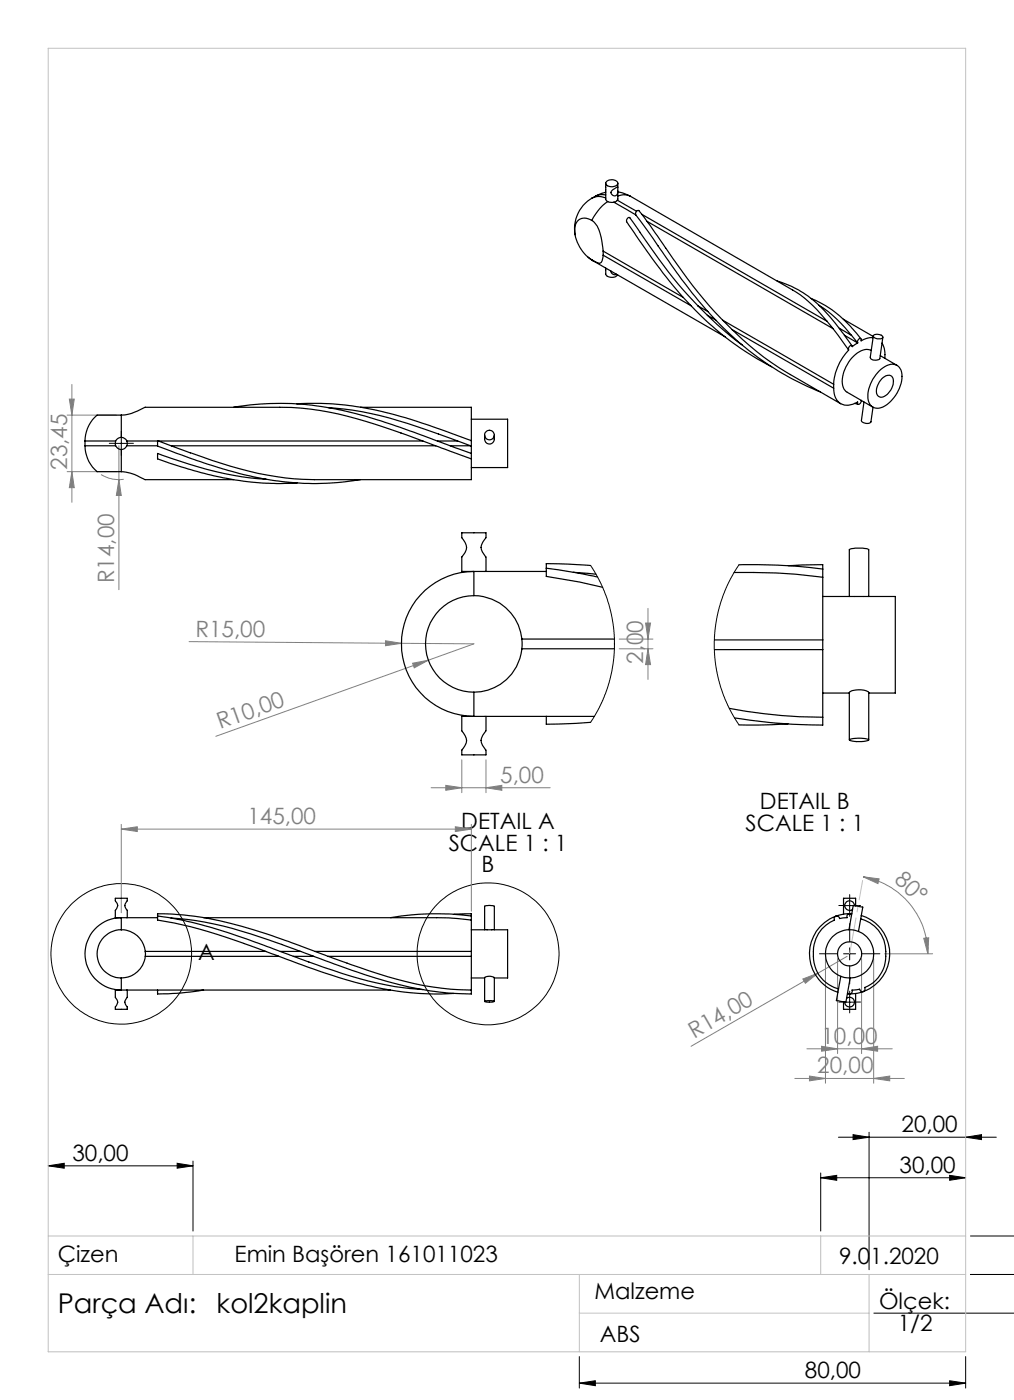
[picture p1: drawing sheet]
<svg xmlns="http://www.w3.org/2000/svg" width="210mm" height="290mm" viewBox="0 0 210 290" stroke-linecap="round" stroke-linejoin="round" font-family="sans-serif">
<g fill="none" stroke="#000" stroke-width=".21">
<path d="M23.9 91.8h2.5M25.1 90.6v2.5M174.7 197.6h2.5M174.7 187.6h2.5M176 186.3v2.5M176 196.3v2.5M174.7 207.6h2.5M176 206.3v2.5M173.6 235.6h32.7M176.7 235l3.3 .6-3.3 .5zM180 234.5v28.5M200 235.6l3.3-.6v1.1z"/>
<path d="M10 241.5l3.3-.5v1zM10 241.5h30M36.7 241l3.3 .5-3.3 .5zM40 240.5v14.5M170 244l3.3-.5v1zM170 243v12M170 244h30M196.7 243.5l3.3 .5-3.3 .5zM201 256h9.1M181 272h29.1M201 264h9.1M120 286.5l3.3-.5v1z"/>
<path d="M120 281v6.5M120 286.5h80M196.7 286l3.3 .5-3.3 .5zM200 281v6.5"/>
<circle cx="25.1" cy="197.6" r="14.6"/>
<circle cx="101.1" cy="197.6" r="14.7"/>
</g>
<g fill="none" stroke="#808080" stroke-width=".21">
<path d="M14.9 79.6v24.5M13.9 97.7h10.2M13.9 86h10.2M14.4 82.7h1l-.5 3.3zM14.9 97.7l.5 3.3h-1zM20.9 98.3a7.3 7.3 0 0 0 4.7 1M24.6 99.4l.5 3.2h-1zM24.6 92.3v29.8M39.2 132.9l58.9 .5-9.4 3.4M79.8 132.7l3.3 .6-3.3 .5zM85.4 137.4l3.3-.6-2.9 1.5zM88.7 136.8l-44 15.7"/>
<path d="M128.2 132.4h7M128.2 134.4h7M133.7 129.1h1l-.5 3.3zM134.2 134.4l.5 3.3h-1zM134.2 126v14.7M95.6 157.4v6.8M100.6 157.4v6.8M25.1 171.7l3.3-.4v.9zM25.1 170.8v18.3M25.1 171.7h72.5M89.3 163.2h24.6M92.3 162.7l3.3 .5-3.3 .5z"/>
<path d="M94.3 171.3l3.3 .4-3.3 .5zM97.6 170.8v18M100.6 163.2l3.3-.5v1zM171 198.6v25.8M173.5 198.6v19.6M175.4 198.1l-6 3.5M178.4 198.6v19.6M178.8 181.6l3.3 .4-.3 1zM178.8 181.6a16.2 16.2 0 0 1 13.4 16M180.9 198.6v25.8M183.2 197.6h9.9M191.3 194.4l1-.1-.1 3.3z"/>
<path d="M166.3 202.8l3.1-1.2-2.6 2.1zM167.1 217.3h17.7M169.4 201.6l-26.3 15.1M170.1 216.7l3.4 .6-3.4 .5zM178.4 217.3l3.4-.6v1.1zM164.6 223.4h22.7M167.6 222.9l3.4 .5-3.4 .5zM180.9 223.4l3.4-.5v1z"/>
</g>
<g fill="none" stroke="#000" stroke-width=".21" stroke-dasharray="15.2 1.3 1.3 1.3">
<path d="M23.9 91.8h-1.3M25.1 90.6v-1.3M25.1 93.1v1.2M26.4 91.8h1.2M173.5 197.6h-3.8M174.7 187.6h-1M176 195.1v-3.8M176 186.3v-1M176 188.8v1M177.2 187.6h1M178.5 197.6h3.7M174.7 207.6h-1"/>
<path d="M176 200.1v3.7M176 206.3v-1M176 208.8v1M177.2 207.6h1"/>
</g>
<path d="M176 197.6l2.6-15.2" fill="none" stroke="#c0c0c0" stroke-width=".21" stroke-dasharray="15.2 1.3 1.3 1.3" stroke-dashoffset="7.7"/>
<path d="M10 10h190v270h-190zM10 256h190M40 256v8M170 256v8M10 264h190M120 264v16M120 272h60M180 264v16" fill="none" stroke="#c0c0c0" stroke-width=".21"/>
<g fill="#000">
<path d="M36.7 241l3.3 .5-3.3 .5zM10 241.5l3.3-.5v1z"/>
<path d="M120 286.5l3.3-.5v1zM196.7 286l3.3 .5-3.3 .5zM170 244l3.3-.5v1zM196.7 243.5l3.3 .5-3.3 .5zM176.7 235l3.3 .6-3.3 .5zM200 235.6l3.3-.6v1.1z"/>
</g>
<g fill="#808080">
<path d="M79.8 132.7l3.3 .6-3.3 .5z"/>
<path d="M85.4 137.4l3.3-.6-2.9 1.5z"/>
<path d="M166.3 202.8l3.1-1.2-2.6 2.1z"/>
<path d="M24.6 99.4l.5 3.2h-1z"/>
<path d="M191.3 194.4l1-.1-.1 3.3zM178.8 181.6l3.3 .4-.3 1z"/>
<path d="M100.6 163.2l3.3-.5v1zM92.3 162.7l3.3 .5-3.3 .5z"/>
<path d="M25.1 171.7l3.3-.4v.9zM94.3 171.3l3.3 .4-3.3 .5zM170.1 216.7l3.4 .6-3.4 .5zM178.4 217.3l3.4-.6v1.1zM167.6 222.9l3.4 .5-3.4 .5zM180.9 223.4l3.4-.5v1z"/>
<path d="M14.9 97.7l.5 3.3h-1zM14.4 82.7h1l-.5 3.3z"/>
<path d="M133.7 129.1h1l-.5 3.3zM134.2 134.4l.5 3.3h-1z"/>
</g>
<g fill="none" stroke="#000" stroke-width=".25">
<path d="M125.4 39.8l-2.1 .9M125.4 37.9v3.3a1.23 1.23 0 0 0 1.7 .7M125.7 37.6a1.51 1.51 0 0 1 2.3 .4 1.47 1.47 0 0 1-2.6 0zM126.8 39.5l1-.7 .1-.1 .1 .3a1.25 1.25 0 0 1-.7 1.6 .66 .66 0 0 1-.7-.4 .66 .66 0 0 1 .2-.7zM128 39.8l.9 .2 1.7 .7 33.6 19.4a26 26 0 0 1 7.1 6.5M128 39.6l-.2 1.9M128 37.9v.9M121.8 53.3l1 .7M122.6 45.7a6.6 6.6 0 0 1 2.1 4.9l.2 1.4M122.6 45.7a2.15 2.15 0 0 0-2.5-.3 2.15 2.15 0 0 0-1.1 2.3 7.8 7.8 0 0 0 3.6 6.1M122.6 53.8l.2 .2M122.6 41a7.4 7.4 0 0 0-3.5 7.6"/>
<path d="M122.8 54l27.4 15.8M123.3 40.7l-.7 .3M124.9 52.9a1.58 1.58 0 0 1-.7 1.6l-1.6-.7M124.9 52v.9M124.9 52l16.6 9.6M124.9 52.9l18.2 10.4M125.4 55.5v1.2a1.46 1.46 0 0 0 2.2 .5l.3-.3M125.4 41a3.2 3.2 0 0 0-2.8 0M125.4 40.4l-1.2-.1-.9 .4M125.9 41.8a10 10 0 0 0-3.3 3.9M126.5 56.1a.72 .72 0 0 0 1.1 .7M127.1 41.9l4.6 2.6"/>
<path d="M127.8 41.5l-.7 .4M127.8 41.5l4 2.3M128 40.6h.1a2.86 2.86 0 0 1 2.5 .1M131.7 44.5a.62 .62 0 0 1 .6-.8l2.3 2.9 3.3 4.8M131.7 44.5l4.6 6.4M132.5 48.1l-2-3a.56 .56 0 0 0-.7 .2 .56 .56 0 0 0 0 .6l1.6 2.4a90.8 90.8 0 0 0 19 21.7l4 2.8 5.4 3.2M132.6 48.1l.9 1.4a97.7 97.7 0 0 0 11.1 13.9M132.9 44.4l38.4 22.2M134 45.8l38.5 22.3M136.2 50.9l1.8 2.6a80.1 80.1 0 0 0 20.3 21.5 58 58 0 0 0 11.6 6.2M137.9 51.4l.5 .8a99 99 0 0 0 11.3 14.1M160.9 58.2a22.8 22.8 0 0 1 11.6 8.2l4 5.2"/>
<path d="M144.6 63.4l1.9 1.9M144.6 63.4l2 1.1M146.5 65.3l4.9 4.4 2.3 1.8M146.5 65.3l1.7 1M149.7 66.3l1.9 2M149.7 66.3l22.9 13.3M151.6 68.3a59.2 59.2 0 0 0 12.1 9.3l10.4 6M151.6 68.3l21 12.1M168 61.8a25.3 25.3 0 0 1 10.3 8.4M169.6 63.2a26 26 0 0 1 6.8 6.3M171.3 66.6l1.2 1.5M172.5 68.1l3.1 4.2"/>
<path d="M172.6 79.6v.8M173.8 68l2.6 1.5M174.7 66.1l6.1 3.6M174.9 69.4l2.7 1.6M175.6 72.2l.2 .3M176.4 69.5l1.2 1.5M177.6 71l-1.1 .8v-.1a.58 .58 0 0 0-.7 .1 .58 .58 0 0 0 0 .7 11.3 11.3 0 0 0-3.2 7.1M180.4 72.6a3.3 3.3 0 0 0-3.6 1.1 6.9 6.9 0 0 0-2.2 6.5l.6 .9 5.6 3.2M180.8 70h-1l-1.5 .6 .1-.3a.46 .46 0 0 0-.6-.1 .46 .46 0 0 0-.2 .5v.3M180.9 69.6l-.7 4.4a1.24 1.24 0 0 0 1.9 .4l.7-4.5M180.9 69.5a1.51 1.51 0 0 1 1.9 .3 .97 .97 0 0 1-1.3 .3l-.6-.3zM182.1 76.8a3.1 3.1 0 0 1 3.9-.9 3.7 3.7 0 0 1 .4 4 7.1 7.1 0 0 1-4.3 4.6 2.07 2.07 0 0 1-2.4-2.5 7.8 7.8 0 0 1 2.4-5.2z"/>
<path d="M182.3 73.7l3.5 2M182.6 78.4a1.42 1.42 0 0 1 2.2-.2 3.3 3.3 0 0 1-2.4 4.1 1.29 1.29 0 0 1-.9-1.8l.6-1.4zM182.7 71.1l.4 1 .2 2.1M17.6 92.3a6.5 6.5 0 0 0 2.6 5.4h4.9M17.6 91.4h6.4M17.6 92.3h6.4M17.6 91.4v.9M25.1 86h-3.5a2.14 2.14 0 0 0-2.4 .9l-1.1 1.8-.4 1.3-.1 1.4M25.1 86a13.3 13.3 0 0 0 5-1.6h27.8a68.6 68.6 0 0 1 23.3 4.7l1.8 .6M25.1 97.7a12.9 12.9 0 0 1 5 1.7h18.3M25.1 86v4.6M25.1 93.1v4.6"/>
<path d="M26.2 91.4h6.4M26.2 92.3h6.4M32.8 91.4h54.8M35.5 92.3h54.7M39.4 93.8l-6.8-2.5v1.1l8.2 3a71.7 71.7 0 0 0 27 4.7l6.8-.7M39.4 93.8a80.8 80.8 0 0 0 23.3 5.5l34.9 .1v-4.3M48.4 84.4a62.2 62.2 0 0 1 28.3 2.1l6.2 2 14.7 5.4M55.1 99.3a75.7 75.7 0 0 1-22.5-5.4v1.1a68.3 68.3 0 0 0 28.9 5M61.5 83.7a69.6 69.6 0 0 1 27.9 4.6l8.2 3v1.1l-5.3-2a97.2 97.2 0 0 0-21.1-5.7l-3.2-.3M74.6 84.4h23v7M83 89.7l14.6 5.4M90.6 91.4h4.2"/>
<path d="M93.2 92.3h4.3M97.6 93.9v1.2M97.6 92.3v1.6M97.6 86.8h7.5v10.1h-7.5M100.4 90.1a1.56 1.56 0 0 0 .5 1.7 .97 .97 0 0 0 1.4-.8l.1-.9M172.6 80.4a3.1 3.1 0 0 0 2.7 3.5l1.3-.2 1-.4v.3a.46 .46 0 0 0 .6 .1 .46 .46 0 0 0 .2-.6v-.2M177 83.6l.7 .2M178.9 83.3l-.5 3.8a1.28 1.28 0 0 0 2 .3l.4-3M100.6 111.4a2.55 2.55 0 0 0-.1 3.8l.1 .2M100.6 111.4v-1h-5a2.23 2.23 0 0 0 .7 2 2.37 2.37 0 0 1-.7 3v3h17.5M100.6 115.4v3M113.1 117.7l6.4 1 4.3 .8"/>
<path d="M113.1 117.7v1.7l6.9 1.2 4.8 1.1M118.7 118.5l4.7 .4M122.3 117.1l-9.2-.3v.9M152 118.6a114.5 114.5 0 0 1 18.4 1M153 117a111.3 111.3 0 0 1 17.4 .9M163.2 117.2l7.2-.2v.9M170.4 119.6v13M170.4 117.9v1.7M98.1 123.4a10 10 0 0 1 10 9M98.1 123.4v-5a15 15 0 0 0-15 14.9 15 15 0 0 0 15 15v-4.9M98.1 123.4a10 10 0 0 0-10 10 10 10 0 0 0 10 10M108.1 134.4a10 10 0 0 1-10 9"/>
<path d="M108.1 132.4v2M108.1 132.4h19.1M108.1 134.4h19.1M148 132.6h22.4M148 134.6h22.4M170.4 134.6v14M170.4 123.6h15v20h-5.5M170.4 132.6v2M175.9 123.6v-9.7a6.4 6.4 0 0 1 4 0v9.7M100.6 151.4a2.45 2.45 0 0 0-.3 3.5l.3 .5M100.6 148.4v3M113.1 148.4v1.6l9.2-.4"/>
<path d="M123.1 148.4h-27.5v3a2.5 2.5 0 0 1 0 4v1h5v-1M151.1 146.7a105 105 0 0 0 19.3 1.9M163.2 149.9l-6.3 .3h-3.9M170.4 148.6v1.5a106.3 106.3 0 0 1-18.3-1.4M170.4 143.6h5.5M175.9 143.4v9.9M175.9 143.4a4 4 0 0 1 4 0M175.9 153.2a5.9 5.9 0 0 1 4 .1 6.5 6.5 0 0 1-4 0zM179.9 143.4v9.9M25.1 192.6a5 5 0 0 1 5 4.5M25.1 192.6v-2.5a7.5 7.5 0 0 0-7.5 7.5 7.5 7.5 0 0 0 7.5 7.5v-2.5M25.1 192.6a5 5 0 0 0-5 5 5 5 0 0 0 5 5"/>
<path d="M26.4 190.1v-1.5a1.23 1.23 0 0 1 0-2v-.5h-2.5a.98 .98 0 0 0 .3 1 1.32 1.32 0 0 1-.3 1.5v1.5h8.7M30.1 198.1a5 5 0 0 1-5 4.5M30.1 197.1v1M30.1 197.1h25M30.1 198.1h27.6M32.6 189.7a105.9 105.9 0 0 1 24 6.8l2.6 1a177.5 177.5 0 0 0 18.9 6.1 51.3 51.3 0 0 0 9.5 1.4M32.6 189.7v-.4a59 59 0 0 1 19.8 3.3l4 1.2 8.5 3.1a208 208 0 0 0 19.1 6.4l5.6 1.2a48.9 48.9 0 0 0 8 .6M32.6 189.7v.9a95.5 95.5 0 0 1 18 4.9M35.4 190.2a75.9 75.9 0 0 1 22.2 5.2l.7 .2M42.2 190.1h48.2h2.5l4.7 .5M50.6 195.5l7.7 2.8a113.4 113.4 0 0 0 23.9 7l4.7 .5 3 .1 4.1-.1M58.1 197.1h4.2"/>
<path d="M58.3 195.6l5.9 2.2a175.2 175.2 0 0 0 20.5 6.7l4.4 .8 5.3 .5 3.2 .1v-.8M60.7 198.1h4.2M65.3 197.1h32.3M67.9 198.1h29.7M94 189.4l3.6-.1v.4M97.6 189.7a56.3 56.3 0 0 0-16.7 .4M97.6 190.6v6.5M97.6 198.1v7M97.6 192.6h7.5v10h-2.7M97.6 189.7v.9M97.6 197.1v1M100.4 192.6v-4.9l.8-.1 1.2 .1v4.9"/>
<path d="M173.1 189.8a8.3 8.3 0 0 0-5.5 8 8.3 8.3 0 0 0 5.9 7.7M175.8 192.6l.9-5 2 .3-.9 5M176 189.3h.4h-1.4l-1.9 .5M176.4 189.5a.56 .56 0 0 0-.8-.1 .56 .56 0 0 0-.2 .7l-1.5 .2a.57 .57 0 0 0-.7-.5 .57 .57 0 0 0-.4 .8 7.8 7.8 0 0 0-3.8 10.1 7 7 0 0 0 4.7 4.1M177 187.6a1.01 1.01 0 0 0-1.3-1 1.01 1.01 0 0 0-.7 1.4 1.01 1.01 0 0 0 1.6 .4M177.2 187.7v-1.6h-2.5v3.3M178.3 190.3a7.3 7.3 0 0 1 5.1 8.5 7 7 0 0 1-4.3 5.8 .56 .56 0 0 1-.3 .8 .56 .56 0 0 1-.8-.5l-1.5 .2a.57 .57 0 0 1-.2 .7 .57 .57 0 0 1-.8-.1M178.4 189.6a8.3 8.3 0 0 1 5.8 9.2 8.3 8.3 0 0 1-8.3 7.1M26.4 205.1v1.5a1.23 1.23 0 0 0 0 2v.5h-2.5v-.5a1.23 1.23 0 0 0 0-2v-1.5h57M32.6 205.1v.8l5-.2 4.6-.6M97.6 202.6h2.8M100.4 207.4v-4.9a1.91 1.91 0 0 1 2 0v4.9"/>
<path d="M100.4 207.4l.6-.1h1.1l.3 .1-.6 .2zM174.1 202.2l-.9 5.1 2 .3 .9-5M175.3 206.8a1.01 1.01 0 0 1 1.6 .3 1.01 1.01 0 0 1-.7 1.5 1.01 1.01 0 0 1-1.3-1M175.5 205.9h.5M177.2 205.8v3.3h-2.5v-1.6"/>
<circle cx="25.1" cy="91.8" r="1.27"/>
<circle cx="101.4" cy="90.1" r=".99"/>
<circle cx="175.9" cy="197.6" r="2.5"/>
<circle cx="175.9" cy="197.6" r="5"/>
</g>
<path d="M122.3 117.1l2.2 3.8 1.3 3.4 1 3.6 .4 4.2-.1 4.7-.9 4.5-1.5 4.1-2.4 4.2M153 117l-2.3 4.1-1.5 4-1 4.4-.3 3.3 .1 2.4 .2 2.5 1 4.3 1.5 4.1 2.3 4.1" fill="none" stroke="#000" stroke-width=".21"/>
<g font-size="5.6">
<text x="12" y="272">Parça Adı:</text>
<text x="44.9" y="272">kol2kaplin</text>
</g>
<g font-size="4.7" fill="#808080">
<text x="13.9" y="97.3" transform="rotate(-90 13.9 97.3)">23,45</text>
<text x="23.6" y="120.8" transform="rotate(-90 23.6 120.8)">R14,00</text>
<text x="40.5" y="131.9">R15,00</text>
<text x="133.2" y="137.5" transform="rotate(-90 133.2 137.5)">2,00</text>
<text x="45.6" y="151.1" transform="rotate(-20 45.6 151.1)">R10,00</text>
<text x="103.6" y="162.2">5,00</text>
<text x="51.2" y="170.7">145,00</text>
<text x="185" y="182.5" transform="rotate(43 185 182.5)">80°</text>
<text x="143.8" y="215.2" transform="rotate(-30 143.8 215.2)">R14,00</text>
<text x="170.1" y="216.2">10,00</text>
<text x="169.3" y="222.4">20,00</text>
</g>
<g font-size="4.7">
<text x="157.4" y="167.7">DETAIL B</text>
<text x="95.5" y="171.7">DETAIL A</text>
<text x="154.4" y="172.2">SCALE 1 : 1</text>
<text x="92.9" y="176.3">SCALE 1 : 1</text>
<text x="99.7" y="180.6">B</text>
<text x="41.1" y="198.9">A</text>
<text x="186.7" y="234.5">20,00</text>
<text x="15" y="240.5">30,00</text>
<text x="186.3" y="242.9">30,00</text>
<text x="12" y="261.5">Çizen</text>
<text x="48.6" y="261.5">Emin Başören 161011023</text>
<text x="173.8" y="261.8">9.01.2020</text>
<text x="123.1" y="269.1">Malzeme</text>
<text x="182.1" y="271.1">Ölçek:</text>
<text x="185.9" y="275.6">1/2</text>
<text x="124.3" y="278">ABS</text>
<text x="166.7" y="285.5">80,00</text>
</g>
</svg>
